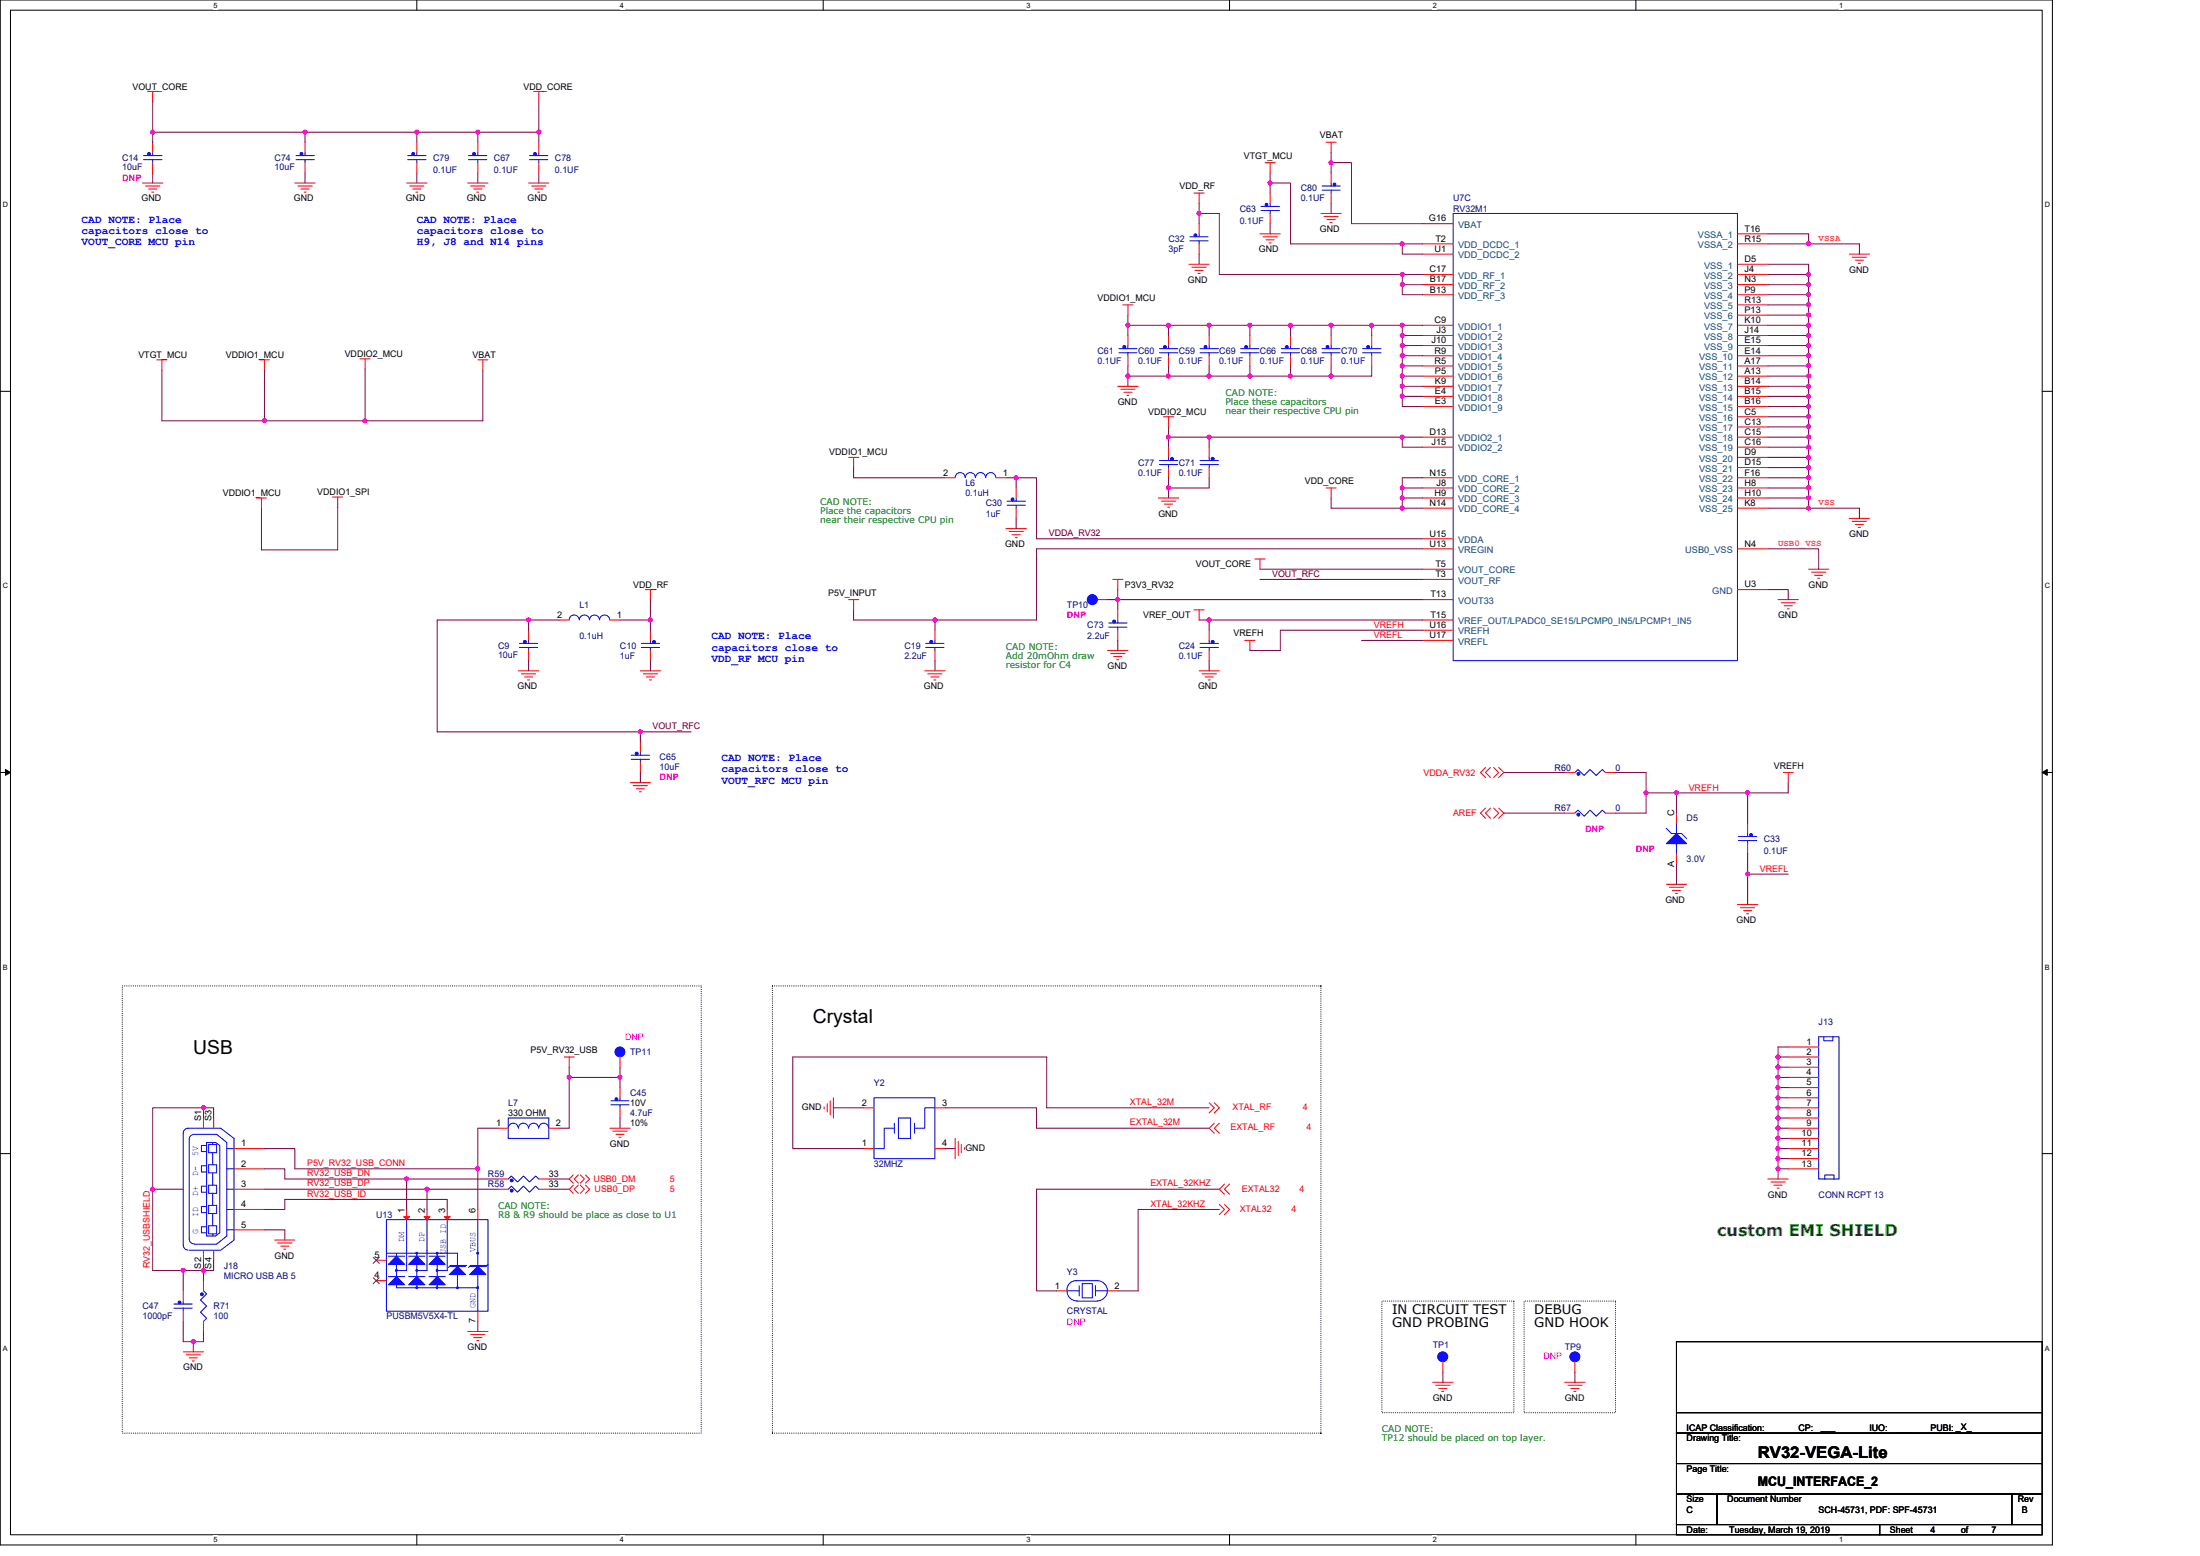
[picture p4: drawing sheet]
<svg xmlns="http://www.w3.org/2000/svg" width="297mm" height="210mm" viewBox="0 0 297 210" stroke-linecap="round" stroke-linejoin="round" font-family="sans-serif">
<path d="M0 0h277.1v208.5h-277.1zM1.4 1.4h274.3v205.7h-274.3z" fill="none" stroke="#000" stroke-width=".14"/>
<g fill="#fff">
<path d="M28.8 .1h.6v1.1h-.6z"/>
<path d="M28.8 207.3h.6v1.1h-.6z"/>
</g>
<path d="M56.3 0v1.4M56.3 207.1v1.4" fill="none" stroke="#000" stroke-width=".14"/>
<g fill="#fff">
<path d="M83.7 .1h.6v1.1h-.6z"/>
<path d="M83.7 207.3h.6v1.1h-.6z"/>
</g>
<path d="M111.1 0v1.4M111.1 207.1v1.4" fill="none" stroke="#000" stroke-width=".14"/>
<g fill="#fff">
<path d="M138.6 .1h.5v1.1h-.5z"/>
<path d="M138.6 207.3h.5v1.1h-.5z"/>
</g>
<path d="M166 0v1.4M166 207.1v1.4" fill="none" stroke="#000" stroke-width=".14"/>
<g fill="#fff">
<path d="M193.4 .1h.6v1.1h-.6z"/>
<path d="M193.4 207.3h.6v1.1h-.6z"/>
</g>
<path d="M220.9 0v1.4M220.9 207.1v1.4" fill="none" stroke="#000" stroke-width=".14"/>
<g fill="#fff">
<path d="M248.3 .1h.6v1.1h-.6z"/>
<path d="M248.3 207.3h.6v1.1h-.6z"/>
<path d="M.4 27.1h.7v1.1h-.7z"/>
<path d="M276.1 27.1h.7v1.1h-.7z"/>
<path d="M.4 78.5h.7v1.1h-.7z"/>
<path d="M276.1 78.5h.7v1.1h-.7z"/>
</g>
<path d="M0 52.8h1.4M275.7 52.8h1.4" fill="none" stroke="#000" stroke-width=".14"/>
<g fill="#fff">
<path d="M.4 130h.7v1.1h-.7z"/>
<path d="M276.1 130h.7v1.1h-.7z"/>
</g>
<path d="M0 104.2h1.4M275.7 104.2h1.4" fill="none" stroke="#000" stroke-width=".14"/>
<path d="M.7 103.8l.7 .4-.7 .4zM275.7 104.2l.7-.4v.8z" fill="#000" stroke="#000" stroke-width=".14"/>
<g fill="#fff">
<path d="M.4 181.4h.7v1.1h-.7z"/>
<path d="M276.1 181.4h.7v1.1h-.7z"/>
</g>
<path d="M0 155.7h1.4M275.7 155.7h1.4M226.4 193.4h49.3v4.1h-49.3zM226.4 197.5h49.3v4.1h-49.3zM226.4 181.1h49.3v12.3h-49.3zM226.4 190.6h49.3M226.4 205.7h27.4v1.4h-27.4zM226.4 201.6h5.4v4.1h-5.4zM231.8 201.6h39.8v4.1h-39.8zM253.8 205.7h21.9v1.4h-21.9zM271.6 201.6h4.1v4.1h-4.1z" fill="none" stroke="#000" stroke-width=".14"/>
<path d="M16.5 133.1h78.2v60.3h-78.2zM104.3 133.1h74M104.3 133.1v60.3M178.3 133.1h.1M178.3 133.1v60.3M186.6 175.6h17.8v15h-17.8zM205.8 175.6h12.3v15h-12.3zM104.3 193.4h74M104.3 193.4h.1M178.3 193.4h.1" fill="none" stroke="#000" stroke-width=".14" stroke-dasharray="0 .3"/>
<g fill="none" stroke="#f00" stroke-width=".14">
<path d="M19.9 12.3h1.4M20.6 12.3v1.4M20.6 19.2v1.4M41.2 19.2v1.4M56.3 19.2v1.4M64.5 19.2v1.4M72 12.3h1.4M72.7 12.3v1.4M72.7 19.2v1.4M179 19.2h1.4M179.7 19.2v1.4M19.2 24.7h2.8"/>
<path d="M19.7 25.1h1.9M20.1 25.5h1.1M20.5 25.9h.3M20.6 21.9v1.4M39.8 24.7h2.8M40.2 25.1h2M40.6 25.5h1.1M41.1 25.9h.2M41.2 21.9v1.4M54.9 24.7h2.8M55.3 25.1h1.9M55.7 25.5h1.1"/>
<path d="M56.2 25.9h.2M56.3 21.9v1.4M63.1 24.7h2.8M63.5 25.1h2M64 25.5h1.1M64.4 25.9h.2M64.5 21.9v1.4M71.4 24.7h2.7M71.8 25.1h1.9M72.2 25.5h1.1M72.6 25.9h.3M72.7 21.9v1.4"/>
<path d="M160.5 35.7h2.8M160.9 36.1h2M161.2 26.1h1.4M161.4 36.5h1.1M161.8 36.9h.2M161.9 26.1v1.3M161.9 30.2v1.4M161.9 32.9v1.4M170.1 31.6h2.8M170.5 32h2M170.8 21.9h1.4M170.9 32.4h1.1"/>
<path d="M171.4 32.8h.2M171.5 21.9v1.4M171.5 26.1v1.3M171.5 28.8v1.4M178.3 28.8h2.8M178.8 29.2h1.9M179.2 29.6h1.1M179.6 30h.2M179.7 23.3v1.4M179.7 26.1v1.3M192.1 30.2h4.1M192.1 34.3h4.1"/>
<path d="M192.1 37h4.1M192.1 38.4h4.1M192.1 39.8h4.1M192.1 32.9h4.1M234.6 35.7h4.1M234.6 37h4.1M234.6 38.4h4.1M234.6 39.8h4.1M234.6 31.6h4.1M234.6 32.9h4.1M249.7 34.3h2.7M250.1 34.7h1.9"/>
<path d="M250.5 35.1h1.1M250.9 35.5h.3M21.2 48.6h1.3M21.9 48.6v1.3M35 48.6h1.4M35.7 48.6v1.3M48.6 48.4h1.4M49.3 48.4v1.4M64.5 48.6h1.4M65.2 48.6v1.3M150.9 52.1h2.8M151.3 52.5h1.9"/>
<path d="M151.6 41.1h1.4M151.7 52.9h1.1M152.2 53.4h.2M152.3 41.1v1.4M152.3 45.3v1.3M152.3 48v1.4M157.1 56.2h1.4M157.8 56.2v1.4M157.8 45.3v1.3M157.8 48v1.4M163.3 45.3v1.3M163.3 48v1.4"/>
<path d="M168.8 45.3v1.3M168.8 48v1.4M174.2 45.3v1.3M174.2 48v1.4M179.7 45.3v1.3M179.7 48v1.4M185.2 45.3v1.3M185.2 48v1.4M192.1 43.9h4.1M192.1 45.3h4.1M192.1 46.6h4.1M192.1 48h4.1"/>
<path d="M192.1 49.4h4.1M192.1 50.8h4.1M192.1 52.1h4.1M192.1 53.5h4.1M192.1 54.9h4.1M192.1 59h4.1M234.6 41.1h4.1M234.6 42.5h4.1M234.6 43.9h4.1M234.6 45.3h4.1M234.6 46.6h4.1M234.6 48h4.1"/>
<path d="M234.6 49.4h4.1M234.6 50.8h4.1M234.6 52.1h4.1M234.6 53.5h4.1M234.6 54.9h4.1M234.6 56.2h4.1M234.6 57.6h4.1M234.6 59h4.1M34.6 67.2h1.4M35.3 67.2v1.4M44.9 67.1h1.4M45.6 67.1v1.4"/>
<path d="M87.1 79.6h1.4M87.8 79.6v1.3M114.6 61.7h1.3M115.2 61.7v1.4M127.6 64.5h1.4M134.5 64.5h1.3M135.8 71.3h2.8M136.2 71.7h2M136.6 72.2h1.1M137.1 72.6h.2M137.2 65.8v1.4M137.2 68.6v1.4"/>
<path d="M150.2 78.2h1.4M150.9 78.2v1.4M156.4 67.2h2.7M156.8 67.6h1.9M157.2 68h1.1M157.6 68.5h.3M157.8 60.3v1.4M157.8 63.1v1.4M163.3 60.3v1.4M163.3 63.1v1.4M169.4 75.4h1.4M170.1 75.4v1.4"/>
<path d="M179 65.8h1.4M179.7 65.8v1.4M192.1 67.2h4.1M192.1 72.7h4.1M192.1 76.8h4.1M192.1 78.2h4.1M192.1 60.3h4.1M192.1 64.5h4.1M192.1 65.8h4.1M192.1 68.6h4.1M192.1 74.1h4.1M234.6 60.3h4.1"/>
<path d="M234.6 61.7h4.1M234.6 63.1h4.1M234.6 64.5h4.1M234.6 65.8h4.1M234.6 67.2h4.1M234.6 68.6h4.1M234.6 74.1h4.1M234.6 79.6h4.1M244.2 76.8h2.7M244.6 77.2h1.9M245 77.6h1.1M245.4 78h.3"/>
<path d="M249.7 70h2.7M250.1 70.4h1.9M250.5 70.8h1.1M250.9 71.2h.3M70 90.5h2.7M70.4 90.9h1.9M70.8 91.4h1.1M71.2 91.8h.3M71.4 85v1.4M71.4 87.8v1.4M75.5 83.7h1.4M82.3 83.7h1.4"/>
<path d="M86.5 90.5h2.7M86.9 90.9h1.9M87.3 91.4h1.1M87.7 91.8h.3M87.8 85v1.4M87.8 87.8v1.4M114.6 80.9h1.3M115.2 80.9v1.4M124.9 90.5h2.7M125.3 90.9h1.9M125.7 91.4h1.1M126.1 91.8h.3"/>
<path d="M126.2 85v1.4M126.2 87.8v1.4M148.2 80.9h1.3M149.5 87.8h2.8M150 88.2h1.9M150.4 88.6h1.1M150.8 89h.3M150.9 82.3v1.4M150.9 85v1.4M161.2 82.3h1.4M161.9 82.3v1.4M161.9 90.5h2.7"/>
<path d="M162.3 90.9h1.9M162.7 91.4h1.1M163.1 91.8h.3M163.3 85v1.4M163.3 87.8v1.4M168.1 86.4h1.3M168.8 86.4v1.4M192.1 80.9h4.1M192.1 83.7h4.1M192.1 85h4.1M192.1 86.4h4.1M240.1 80.9h2.7"/>
<path d="M240.5 81.3h1.9M240.9 81.7h1.1M241.3 82.2h.3M85.1 105.6h2.7M85.5 106h1.9M85.9 106.4h1.1M86.3 106.8h.3M86.5 100.1v1.4M86.5 102.9v1.3M200.6 109.1l-.7 .6 .7 .7M200.6 103.6l-.7 .6 .7 .7M201.2 109.1l-.6 .6 .6 .7"/>
<path d="M201.2 103.6l-.6 .6 .6 .7M201.7 109.1l.6 .6-.6 .7M201.7 103.6l.6 .6-.6 .7M202.3 109.1l.7 .6-.7 .7M202.3 103.6l.7 .6-.7 .7M211.3 109.7h1.3M211.3 104.2h1.3M216.8 109.7h1.3M216.8 104.2h1.3M225 119.3h2.7M225.4 119.7h1.9M226.4 115.2v1.4"/>
<path d="M226.4 109.7v1.4M236 111.1v1.4M236 113.9v1.3M240.8 104.2h1.3M241.4 104.2v1.4M225.8 120.2h1.1M226.2 120.6h.3M234.6 122.1h2.7M235 122.5h1.9M235.4 122.9h1.1M235.8 123.3h.3M27.5 150.9v1.4"/>
<path d="M28.8 150.9v1.4M31.6 155h4.1M31.6 157.7h4.1M67.2 152.3h1.4M67.2 159.1h1.4M72.7 159.1h1.4M74.1 152.3h1.4M76.2 142.6h1.3M76.9 142.6v1.4M77.4 158.6l-.5 .5 .5 .6M77.4 159.9l-.5 .6 .5 .5M78.1 158.6l-.6 .5 .6 .6"/>
<path d="M78.1 159.9l-.6 .6 .6 .5M78.4 158.6l.5 .5-.5 .6M78.4 159.9l.5 .6-.5 .5M79.1 158.6l.5 .5-.5 .6M79.1 159.9l.5 .6-.5 .5M82.3 152.3h2.8M82.8 152.7h1.9M83.2 153.1h1.1M83.6 153.5h.2M83.7 142.6v1.4M83.7 146.8v1.3M83.7 149.5v1.4"/>
<path d="M111.3 149.4v.2M111.7 148.9v1.2M112.1 148.5v2M112.5 148.1v2.8M116.6 155h1.4M116.6 149.5h1.4M126.2 155h1.4M126.2 149.5h1.4M129 153.6v2.8M129.4 154v2M129.8 154.5v1.1M130.2 154.9v.2"/>
<path d="M163.3 148.8l.7 .7-.7 .7M164 148.8l.6 .7-.6 .7M164 151.6l-.7 .7 .7 .6M164.6 151.6l-.6 .7 .6 .6M165.3 159.8l-.7 .7 .7 .7M166 159.8l-.7 .7 .7 .7M238.7 159.1h2.7M239.1 159.5h1.9M239.5 159.9h1.1M241.4 141.3h4.2M241.4 142.6h4.2M241.4 144h4.2"/>
<path d="M241.4 145.4h4.2M241.4 146.8h4.2M241.4 148.1h4.2M241.4 149.5h4.2M241.4 150.9h4.2M241.4 152.3h4.2M241.4 153.6h4.2M241.4 155h4.2M241.4 156.4h4.2M241.4 157.7h4.2M24.7 174.2v1.4M24.7 176.9v1.4"/>
<path d="M27.5 168.7v1.4M27.5 172.8v1.4M27.5 178.3v1.4M28.8 168.7v1.4M31.6 160.5h4.1M31.6 163.2h4.1M31.6 166h4.1M37.1 167.3h2.7M37.5 167.7h1.9M37.9 168.2h1.1M38.3 168.6h.3M50.8 170.1h1.4"/>
<path d="M50.8 172.8h1.4M54.9 163.2v1.4M57.7 163.2v1.4M60.4 163.2v1.4M63.1 179.7h2.8M64.5 163.2v1.4M64.5 176.9v1.4M67.2 160.5h1.4M72.7 160.5h1.4M142.7 174.2h1.4M149.5 174.2h1.4M164.6 162.5l.7 .7-.7 .7"/>
<path d="M165.3 162.5l.7 .7-.7 .7M239.9 160.3h.3M24.7 182.4h2.8M25.1 182.8h2M25.5 183.2h1.1M26 183.7h.2M63.5 180.1h2M64 180.5h1.1M64.4 180.9h.2M193.4 186.5h2.8M193.8 186.9h2M194.3 187.4h1.1"/>
<path d="M194.7 187.8h.2M194.8 183.8v1.4M211.3 186.5h2.7M211.7 186.9h1.9M212.1 187.4h1.1M212.5 187.8h.3M212.6 183.8v1.4"/>
</g>
<g fill="none" stroke="#00f" stroke-width=".14">
<path d="M19.4 21.5h2.5M19.4 21h2.5M20.6 21.5v.4M20.6 20.6v.4M40 21.5h2.4M40 21h2.4M41.2 20.6v.4M41.2 21.5v.4M55.1 21.5h2.4M55.1 21h2.4M56.3 21.5v.4M56.3 20.6v.4"/>
<path d="M63.3 21.5h2.4M63.3 21h2.4M64.5 21.5v.4M64.5 20.6v.4M71.5 21.5h2.5M71.5 21h2.5M72.7 21.5v.4M72.7 20.6v.4M160.7 32.5h2.4M160.7 32h2.4M161.9 32.5v.4M161.9 31.6v.4"/>
<path d="M170.3 28.4h2.4M170.3 27.9h2.4M171.5 27.4v.5M171.5 28.4v.4M178.5 25.7h2.5M178.5 25.1h2.5M179.7 25.7v.4M179.7 24.7v.4M196.2 28.8h38.4v60.4h-38.4zM151.1 47.6h2.4M151.1 47.1h2.4M152.3 47.6v.4"/>
<path d="M152.3 46.6v.5M156.5 47.6h2.5M156.5 47.1h2.5M157.8 46.6v.5M157.8 47.6v.4M162 47.6h2.5M162 47.1h2.5M163.3 47.6v.4M163.3 46.6v.5M167.5 47.6h2.5M167.5 47.1h2.5M168.8 47.6v.4"/>
<path d="M168.8 46.6v.5M173 47.6h2.5M173 47.1h2.5M174.2 46.6v.5M174.2 47.6v.4M178.5 47.6h2.5M178.5 47.1h2.5M179.7 46.6v.5M179.7 47.6v.4M184 47.6h2.5M184 47.1h2.5M185.2 47.6v.4"/>
<path d="M185.2 46.6v.5M129 64.5a.69 .69 0 0 1 .7-.7 .69 .69 0 0 1 .6 .7 .69 .69 0 0 1 .7-.7 .69 .69 0 0 1 .7 .7 .68 .68 0 0 1 .7-.7 .68 .68 0 0 1 .7 .7M133.1 64.5a.68 .68 0 0 1 .7-.7 .68 .68 0 0 1 .6 .7M136 68.2h2.4M136 67.6h2.4M137.2 68.2v.4M137.2 67.2v.4M156.5 62.7h2.5M156.5 62.1h2.5M157.8 62.7v.4M157.8 61.7v.4M162 62.7h2.5"/>
<path d="M162 62.1h2.5M163.3 62.7v.4M163.3 61.7v.4M70.1 87.4h2.5M70.1 86.8h2.5M71.4 87.4v.4M71.4 86.4v.4M76.9 83.7a.68 .68 0 0 1 .6-.7 .68 .68 0 0 1 .7 .7M78.2 83.7a.69 .69 0 0 1 .7-.7 .69 .69 0 0 1 .7 .7 .68 .68 0 0 1 .7-.7 .68 .68 0 0 1 .7 .7 .68 .68 0 0 1 .6-.7 .68 .68 0 0 1 .7 .7M86.6 87.4h2.5M86.6 86.8h2.5M87.8 87.4v.4"/>
<path d="M87.8 86.4v.4M125 87.4h2.5M125 86.8h2.5M126.2 87.4v.4M126.2 86.4v.4M149.7 84.6h2.5M149.7 84.1h2.5M150.9 83.7v.4M150.9 84.6v.4M162 87.4h2.5M162 86.8h2.5M163.3 87.4v.4"/>
<path d="M163.3 86.4v.4M85.2 102.5h2.5M85.2 101.9h2.5M86.5 102.5v.4M86.5 101.5v.4M212.6 109.7l.5-.4 .8 .9 .8-.9 .8 .9 .8-.9 .5 .4M212.6 104.2l.5-.4 .8 .8 .8-.8 .8 .8 .8-.8 .5 .4M225 111.8l.7 .7h1.4l.6 .7M226.4 113.9v1.3M226.4 111.1v1.4M234.7 113.4h2.5M234.7 112.9h2.5"/>
<path d="M236 112.5v.4M236 113.4v.5M245.6 139.9h2.7v19.2h-2.7zM246.2 139.9v.6h1.3v-.6M24.7 152.9v15.1M25.3 152.3h4.5l1.8 1.3v13.7l-1.8 1.4h-4.3M25.4 152.3a.66 .66 0 0 0-.7 .6M25.5 153.7a.67 .67 0 0 1 .7-.6h3l1.4 1.1v12.6l-1.4 1.1h-3M25.5 153.8v13.4a.68 .68 0 0 0 .7 .7M27.2 154.6h.7v.8h-.7zM27.2 157.3h.7v.9h-.7zM28.2 157.2h1v1.1h-1z"/>
<path d="M28.2 159.9h1v1.1h-1zM28.2 154.5h1v1.1h-1zM28.7 154.2h.4l.6 .4v11.8l-.6 .4h-1.2v-12.6h.8v.3M28.7 155.6v1.6M28.7 158.3v1.6M30.6 155h1M30.6 157.7h1M68.6 150.9h5.5v2.7h-5.5zM68.6 159.1l.4-.4 .9 .8 .8-.8 .8 .8 .8-.8 .4 .4M70 152.2a.68 .68 0 0 0-.7-.6 .68 .68 0 0 0-.7 .6M74.1 152.2a.68 .68 0 0 0-.7-.6 .68 .68 0 0 0-.7 .6 .69 .69 0 0 0-.7-.6 .69 .69 0 0 0-.7 .6 .68 .68 0 0 0-.6-.6 .68 .68 0 0 0-.7 .6M82.5 149.1h2.4"/>
<path d="M82.5 148.5h2.4M83.7 149.1v.4M83.7 148.1v.4M118 148.1h8.2v8.3h-8.2zM120.8 151.6v1.3M120.8 152.3h-1.4v2.7h-1.4M121.3 150.9h1.6v2.7h-1.6zM123.5 151.6v1.3M126.2 149.5h-1.3v2.8h-1.4M246.4 159.1v-.5h1.2v.5M23.5 176.5h2.5M23.5 176h2.5"/>
<path d="M24.7 175.6v.4M24.7 168a.68 .68 0 0 0 .7 .7M24.7 176.5v.4M27.2 162.8h.7v.8h-.7zM27.2 160.1h.7v.8h-.7zM27.2 165.6h.7v.8h-.7zM27.5 174.2l.4 .4-.8 .8 .8 .9-.8 .8 .8 .8-.4 .4M28.2 162.7h1v1.1h-1zM28.2 165.4h1v1.1h-1zM28.7 161v1.7M28.7 163.8v1.6M28.7 166.5v.3"/>
<path d="M30.6 160.5h1M30.6 163.2h1M30.6 166h1M52.2 164.6h13.7v12.3h-13.7zM52.2 169.1h9.6v1.8M52.4 169.5h2.2M52.4 172.3h2.2M53.5 170.6v1.7M53.5 169.1v.4M53.5 173.4v.4h11M54.9 164.6v6.8h-1.4M55.2 169.5h2.2"/>
<path d="M55.2 172.3h2.2M56.3 170.6v1.7M56.3 169.1v.4M56.3 173.4v.4M57.7 164.6v6.8h-1.4M57.9 169.5h2.2M57.9 172.3h2.2M59 170.6v1.7M59 169.1v.4M59 173.4v.4M60.4 164.6v6.8h-1.4M60.7 170.9h2.2"/>
<path d="M61.8 172v1.7M63 170.8h-2.2l-.3 .2M64.5 164.6v6.3M64.5 172v4.9M65.7 170.8h-2.2l-.2 .2M65.9 170.6l-.3 .3h-2.2M68.6 160.5l.4-.4 .9 .8 .8-.8 .8 .8 .8-.8 .4 .4M144.1 174.2h1.6M145.3 172.8a1.37 1.37 0 0 0-1.2 1.4 1.37 1.37 0 0 0 1.3 1.4M145.3 172.8h2.9M145.4 175.6h2.8M145.7 173.5v1.4"/>
<path d="M146.1 173.2h1.4v2h-1.4zM147.9 174.2h1.6M147.9 173.5v1.4M148.2 172.8a1.37 1.37 0 0 1 1.3 1.4 1.37 1.37 0 0 1-1.3 1.4"/>
</g>
<g fill="#00f" stroke="#00f" stroke-width=".14">
<path d="M55.7 20.6h.2v.3h-.2z" fill-rule="evenodd"/>
<path d="M136.6 67.3h.2v.2h-.2z" fill-rule="evenodd"/>
<path d="M225 113.9l1.4-1.4 1.3 1.4z" fill-rule="evenodd"/>
<path d="M40.6 20.6h.2v.3h-.2z" fill-rule="evenodd"/>
<path d="M170.9 27.5h.2v.3h-.2z" fill-rule="evenodd"/>
<path d="M213 104.3h.2v.3h-.2z" fill-rule="evenodd"/>
<path d="M161.3 31.6h.2v.3h-.2z" fill-rule="evenodd"/>
<path d="M70.7 86.5h.3v.2h-.3z" fill-rule="evenodd"/>
<path d="M163.6 86.5h.3v.2h-.3z" fill-rule="evenodd"/>
<path d="M125.6 86.5h.3v.2h-.3z" fill-rule="evenodd"/>
<path d="M68.9 160.5h.3v.3h-.3z" fill-rule="evenodd"/>
<path d="M179.1 46.7h.3v.3h-.3z" fill-rule="evenodd"/>
<path d="M24.1 175.6h.3v.3h-.3z" fill-rule="evenodd"/>
<path d="M184.6 46.7h.3v.3h-.3z" fill-rule="evenodd"/>
<path d="M151.7 46.7h.2v.3h-.2z" fill-rule="evenodd"/>
<path d="M20 20.6h.3v.3h-.3z" fill-rule="evenodd"/>
<path d="M68.9 159.2h.3v.2h-.3z" fill-rule="evenodd"/>
<path d="M157.2 46.7h.2v.3h-.2z" fill-rule="evenodd"/>
<path d="M162.6 46.7h.3v.3h-.3z" fill-rule="evenodd"/>
<path d="M53.5 172.3l1.1 1.1h-2.2z" fill-rule="evenodd"/>
<path d="M55.2 173.4l1.1-1.1 1.1 1.1z" fill-rule="evenodd"/>
<path d="M57.9 173.4l1.1-1.1 1.1 1.1z" fill-rule="evenodd"/>
<path d="M57.9 170.6l1.1-1.1 1.1 1.1z" fill-rule="evenodd"/>
<path d="M55.2 170.6l1.1-1.1 1.1 1.1z" fill-rule="evenodd"/>
<path d="M53.5 169.5l1.1 1.1h-2.2z" fill-rule="evenodd"/>
<path d="M63.4 172l1.1-1.1 1.1 1.1z" fill-rule="evenodd"/>
<path d="M56.2 169h.1v.2h-.1z" fill-rule="evenodd"/>
<path d="M58.9 169h.2v.2h-.2z" fill-rule="evenodd"/>
<path d="M64.4 169h.2v.2h-.2z" fill-rule="evenodd"/>
<path d="M56.2 173.7h.1v.2h-.1z" fill-rule="evenodd"/>
<path d="M58.9 173.7h.2v.2h-.2z" fill-rule="evenodd"/>
<path d="M61.7 173.7h.1v.2h-.1z" fill-rule="evenodd"/>
<path d="M64.4 173.7h.2v.2h-.2z" fill-rule="evenodd"/>
<path d="M53.4 171.4h.2v.1h-.2z" fill-rule="evenodd"/>
<path d="M56.2 171.4h.1v.1h-.1z" fill-rule="evenodd"/>
<path d="M58.9 171.4h.2v.1h-.2z" fill-rule="evenodd"/>
<path d="M60.7 172l1.1-1.1 1.1 1.1z" fill-rule="evenodd"/>
<path d="M88.1 86.5h.3v.2h-.3z" fill-rule="evenodd"/>
<circle cx="180.2" cy="24.9" r=".19"/>
<circle cx="163.7" cy="61.9" r=".2"/>
<circle cx="213.1" cy="109.9" r=".2"/>
<circle cx="147.5" cy="80.9" r=".68"/>
<circle cx="86" cy="101.7" r=".2"/>
<circle cx="168.3" cy="46.8" r=".2"/>
<circle cx="83.7" cy="142" r=".67"/>
<circle cx="173.7" cy="46.8" r=".2"/>
<circle cx="72.3" cy="20.8" r=".2"/>
<circle cx="83.2" cy="148.3" r=".19"/>
<circle cx="236.4" cy="112.7" r=".19"/>
<circle cx="150.4" cy="83.9" r=".19"/>
<circle cx="158.3" cy="61.9" r=".2"/>
<circle cx="194.8" cy="183.1" r=".67"/>
<circle cx="212.6" cy="183.1" r=".67"/>
<circle cx="64" cy="20.8" r=".2"/>
<circle cx="27.3" cy="174.7" r=".19"/>
</g>
<g fill="#f00" stroke="#f00" stroke-width=".14">
<path d="M54.5 164.2h.8l-.4 .4z"/>
<path d="M57.3 164.2h.8l-.4 .4z"/>
<path d="M60 164.2h.8l-.4 .4z"/>
</g>
<path d="M50.4 169.7l.8 .8M50.4 172.4l.8 .8M51.2 169.7l-.8 .8M51.2 172.4l-.8 .8" fill="none" stroke="#804000" stroke-width=".14"/>
<g fill="none" stroke="#800040" stroke-width=".14">
<path d="M20.6 17.8h20.6M20.6 13.7v5.5M56.3 17.8h-15.1v1.4M56.3 17.8h8.2v1.4M56.3 17.8v1.4M64.5 17.8h8.2M72.7 13.7v4.1M72.7 17.8v1.4M20.6 23.3v1.4M41.2 23.3v1.4M56.3 23.3v1.4M64.5 23.3v1.4"/>
<path d="M72.7 23.3v1.4M161.9 27.4v2.8M161.9 34.3v1.4M161.9 28.8h2.7v8.2h27.5M171.5 24.7h2.7v8.2h15.1M171.5 24.7v1.4M171.5 30.2v1.4M171.5 23.3v1.4M179.7 21.9h2.8v8.3h9.6M179.7 21.9v1.4M179.7 27.4v1.4M179.7 20.6v1.3"/>
<path d="M189.3 32.9v1.4h2.8M189.3 38.4v1.4h2.8M189.3 38.4h2.8M189.3 37v1.4M189.3 32.9h2.8M238.7 31.6h5.5M238.7 37h5.5M238.7 38.4h5.5v1.4M238.7 35.7h5.5M238.7 39.8h5.5M244.2 35.7v2.7M244.2 32.9h6.9v1.4"/>
<path d="M244.2 31.6v1.3h-5.5M244.2 39.8v1.3M21.9 49.9v6.9h13.8M35.7 49.9v6.9M35.7 56.8h13.6M49.3 49.8v7M65.2 49.9v6.9h-15.9M152.3 42.5v1.4M152.3 49.4v1.4M152.3 50.8h5.5M152.3 50.8v1.3M157.8 43.9h-5.5v1.4"/>
<path d="M157.8 49.4v1.4M157.8 50.8h5.5M157.8 59v1.3M157.8 57.6v1.4M157.8 59h5.5M163.3 49.4v1.4M163.3 50.8h5.5M163.3 43.9h-5.5v1.4M163.3 59h26M163.3 59v1.3M168.8 49.4v1.4M168.8 43.9h-5.5v1.4"/>
<path d="M168.8 50.8h10.9M174.2 49.4v1.4M174.2 43.9h-5.4v1.4M179.7 49.4v1.4M179.7 43.9h-5.5v1.4M179.7 43.9v1.4M179.7 43.9h5.5M185.2 43.9v1.4M185.2 49.4v1.4h-5.5M185.2 43.9h4.1M189.3 46.6v1.4M189.3 49.4v1.4"/>
<path d="M189.3 50.8v1.3M189.3 52.1v1.4M189.3 59h2.8M189.3 46.6h2.8M189.3 49.4h2.8M189.3 45.3h2.8M189.3 50.8h2.8M189.3 52.1h2.8M189.3 53.5h2.8M189.3 43.9h2.8M189.3 48h2.8M189.3 59v1.3h2.8"/>
<path d="M189.3 53.5v1.4h2.8M189.3 43.9v1.4M189.3 48v1.4M189.3 45.3v1.3M238.7 41.1h5.5M238.7 42.5h5.5M238.7 43.9h5.5M238.7 45.3h5.5M238.7 46.6h5.5M238.7 48h5.5M238.7 49.4h5.5M238.7 50.8h5.5"/>
<path d="M238.7 52.1h5.5M238.7 53.5h5.5M238.7 54.9h5.5M238.7 56.2h5.5M238.7 57.6h5.5M238.7 59h5.5M244.2 41.1v1.4M244.2 42.5v1.4M244.2 43.9v1.4M244.2 45.3v1.3M244.2 46.6v1.4M244.2 48v1.4"/>
<path d="M244.2 49.4v1.4M244.2 50.8v1.3M244.2 52.1v1.4M244.2 53.5v1.4M244.2 54.9v1.3M244.2 56.2v1.4M244.2 57.6v1.4M244.2 59v1.3M45.6 68.5v5.7h-10.3v-5.6M115.2 63.1v1.4h12.4M135.8 64.5h1.4M137.2 70v1.3"/>
<path d="M137.2 64.5v1.3M137.2 64.5h2.8v8.2h52.1M150.9 79.6v1.3M157.8 65.8v1.4M157.8 64.5v1.3M163.3 64.5v1.3h-5.5M170.1 76.8h22M170.1 78.2h22M179.7 67.2v1.4h9.6M189.3 67.2h2.8M189.3 68.6h2.8M189.3 65.8h2.8"/>
<path d="M189.3 67.2v1.4M189.3 65.8v1.4M192.1 64.5h-2.8v1.3M192.1 74.1h-52.1v9.6h-13.8M238.7 74.1h6.9v2.7M238.7 60.3h5.5M238.7 61.7h5.5M238.7 63.1h5.5M238.7 64.5h5.5M238.7 65.8h5.5M238.7 67.2h5.5M238.7 68.6h5.5"/>
<path d="M238.7 79.6h2.7v1.3M244.2 60.3v1.4M244.2 61.7v1.4M244.2 63.1v1.4M244.2 64.5v1.3M244.2 65.8v1.4M244.2 67.2v1.4M244.2 68.6h6.9v1.4M71.4 83.7h-12.4v15.1h27.5M71.4 89.2v1.3M75.5 83.7h-4.1v1.3M83.7 83.7h4.1"/>
<path d="M86.5 98.8v1.3M86.5 98.8h6.8M87.8 83.7v1.3M87.8 89.2v1.3M87.8 80.9v2.8M115.2 82.3v1.4h11M126.2 89.2v1.3M126.2 83.7v1.3M149.5 80.9h1.4M150.9 80.9h41.2M150.9 86.4v1.4M150.9 80.9v1.4"/>
<path d="M161.9 83.7h1.4M163.3 89.2v1.3M163.3 83.7v1.3M163.3 83.7h28.8M183.8 86.4h8.3M192.1 85h-19.2v2.8h-4.1M86.5 104.2v1.4M203 109.7h8.3M203 104.2h8.3M218.1 104.2h4.1v2.8M226.4 107h9.6M226.4 107h-4.2v2.7h-4.1"/>
<path d="M226.4 107v2.7M226.4 116.6v2.7M236 118v4.1M236 115.2v2.8M236 118h5.4M236 107v4.1M241.4 105.6v1.4h-5.4M27.5 149.5v1.4M27.5 149.5h-6.9v11M27.5 149.5h1.3v1.4M35.7 155h4.1v2.7h24.7M35.7 157.7h2.8v1.4h16.4"/>
<path d="M54.9 159.1h12.3M54.9 159.1v4.1M64.5 157.7v5.5M67.2 152.3h-2.7v5.4M74.1 159.1h2.8M76.9 145.4v6.9h-1.4M76.9 144v1.4M76.9 145.4h6.8M83.7 150.9v1.4M83.7 144v1.4M83.7 145.4v1.4M112.5 149.5h4.1"/>
<path d="M127.6 149.5h12.4v2.8h23.3M127.6 155h1.4M163.3 149.5h-22v-6.9h-34.3v12.4h9.6M240.1 146.8v2.7M240.1 144v2.8M240.1 156.4v1.3M240.1 155v1.4M240.1 152.3v2.7M240.1 150.9v1.4M240.1 149.5v1.4M240.1 157.7v1.4M240.1 144h1.3"/>
<path d="M240.1 142.6h1.3M240.1 155h1.3M240.1 153.6h1.3M240.1 152.3h1.3M240.1 150.9h1.3M240.1 149.5h1.3M240.1 148.1h1.3M240.1 146.8h1.3M240.1 145.4h1.3M240.1 157.7h1.3M240.1 156.4h1.3M241.4 141.3h-1.3v2.7"/>
<path d="M24.7 178.3v2.8h1.4M24.7 171.4h2.8M24.7 160.5h-4.1v10.9h4.1M24.7 171.4v2.8M27.5 179.7v1.4h-1.4M27.5 170.1v1.4M27.5 171.4v1.4M28.8 170.1v1.3h-1.3M35.7 160.5h22M35.7 163.2h2.8v-1.3h21.9v1.3M35.7 166h2.8v1.3M64.5 178.3v1.4"/>
<path d="M67.2 160.5h-9.5v2.7M74.1 160.5h2.8M164.6 163.2h-10.9v11h-2.8M164.6 160.5h-24.6v13.7h2.7M26.1 181.1v1.3M194.8 185.2v1.3M212.6 185.2v1.3"/>
</g>
<g fill="#f0f" stroke="#f0f" stroke-width=".14">
<circle cx="20.6" cy="17.8" r=".27"/>
<circle cx="41.2" cy="17.8" r=".27"/>
<circle cx="72.7" cy="17.8" r=".27"/>
<circle cx="64.5" cy="17.8" r=".27"/>
<circle cx="71.4" cy="83.7" r=".27"/>
<circle cx="86.4" cy="98.8" r=".27"/>
<circle cx="152.3" cy="43.9" r=".27"/>
<circle cx="157.8" cy="43.9" r=".27"/>
<circle cx="163.2" cy="43.9" r=".27"/>
<circle cx="174.2" cy="43.9" r=".27"/>
<circle cx="179.7" cy="43.9" r=".27"/>
<circle cx="244.2" cy="32.9" r=".27"/>
<circle cx="152.3" cy="50.7" r=".27"/>
<circle cx="157.8" cy="50.7" r=".27"/>
<circle cx="163.2" cy="50.7" r=".27"/>
<circle cx="168.7" cy="50.7" r=".27"/>
<circle cx="244.2" cy="53.5" r=".27"/>
<circle cx="244.2" cy="52.1" r=".27"/>
<circle cx="157.8" cy="65.8" r=".27"/>
<circle cx="189.3" cy="59" r=".27"/>
<circle cx="163.2" cy="59" r=".27"/>
<circle cx="157.8" cy="59" r=".27"/>
<circle cx="189.3" cy="53.5" r=".27"/>
<circle cx="189.3" cy="52.1" r=".27"/>
<circle cx="189.3" cy="46.6" r=".27"/>
<circle cx="189.3" cy="49.4" r=".27"/>
<circle cx="189.3" cy="45.3" r=".27"/>
<circle cx="189.3" cy="50.7" r=".27"/>
<circle cx="189.3" cy="43.9" r=".27"/>
<circle cx="189.3" cy="48" r=".27"/>
<circle cx="244.2" cy="37" r=".27"/>
<circle cx="244.2" cy="38.4" r=".27"/>
<circle cx="244.2" cy="39.8" r=".27"/>
<circle cx="244.2" cy="41.1" r=".27"/>
<circle cx="244.2" cy="42.5" r=".27"/>
<circle cx="244.2" cy="43.9" r=".27"/>
<circle cx="244.2" cy="45.3" r=".27"/>
<circle cx="244.2" cy="46.6" r=".27"/>
<circle cx="244.2" cy="48" r=".27"/>
<circle cx="244.2" cy="49.4" r=".27"/>
<circle cx="244.2" cy="50.7" r=".27"/>
<circle cx="244.2" cy="54.9" r=".27"/>
<circle cx="244.2" cy="56.2" r=".27"/>
<circle cx="244.2" cy="57.6" r=".27"/>
<circle cx="244.2" cy="59" r=".27"/>
<circle cx="244.2" cy="60.3" r=".27"/>
<circle cx="244.2" cy="61.7" r=".27"/>
<circle cx="244.2" cy="63.1" r=".27"/>
<circle cx="244.2" cy="64.5" r=".27"/>
<circle cx="244.2" cy="65.8" r=".27"/>
<circle cx="244.2" cy="67.2" r=".27"/>
<circle cx="244.2" cy="68.6" r=".27"/>
<circle cx="189.3" cy="67.2" r=".27"/>
<circle cx="189.3" cy="65.8" r=".27"/>
<circle cx="189.3" cy="68.6" r=".27"/>
<circle cx="189.3" cy="38.4" r=".27"/>
<circle cx="168.7" cy="43.9" r=".27"/>
<circle cx="185.2" cy="43.9" r=".27"/>
<circle cx="174.2" cy="50.7" r=".27"/>
<circle cx="179.7" cy="50.7" r=".27"/>
<circle cx="27.5" cy="149.5" r=".27"/>
<circle cx="64.5" cy="157.7" r=".27"/>
<circle cx="20.6" cy="160.5" r=".27"/>
<circle cx="57.6" cy="160.5" r=".27"/>
<circle cx="54.9" cy="159.1" r=".27"/>
<circle cx="83.7" cy="145.4" r=".27"/>
<circle cx="76.8" cy="145.4" r=".27"/>
<circle cx="235.9" cy="117.9" r=".27"/>
<circle cx="137.2" cy="64.5" r=".27"/>
<circle cx="222.2" cy="107" r=".27"/>
<circle cx="235.9" cy="107" r=".27"/>
<circle cx="226.3" cy="107" r=".27"/>
<circle cx="150.9" cy="80.9" r=".27"/>
<circle cx="189.3" cy="37" r=".27"/>
<circle cx="161.9" cy="28.8" r=".27"/>
<circle cx="87.8" cy="83.7" r=".27"/>
<circle cx="27.5" cy="171.4" r=".27"/>
<circle cx="56.3" cy="17.8" r=".27"/>
<circle cx="163.2" cy="83.7" r=".27"/>
<circle cx="189.3" cy="32.9" r=".27"/>
<circle cx="179.7" cy="21.9" r=".27"/>
<circle cx="171.5" cy="24.7" r=".27"/>
<circle cx="126.2" cy="83.7" r=".27"/>
<circle cx="26.1" cy="181" r=".27"/>
<circle cx="24.7" cy="171.4" r=".27"/>
<circle cx="240.1" cy="150.9" r=".27"/>
<circle cx="240.1" cy="149.5" r=".27"/>
<circle cx="240.1" cy="148.1" r=".27"/>
<circle cx="240.1" cy="146.8" r=".27"/>
<circle cx="240.1" cy="145.4" r=".27"/>
<circle cx="240.1" cy="144" r=".27"/>
<circle cx="240.1" cy="142.6" r=".27"/>
<circle cx="240.1" cy="157.7" r=".27"/>
<circle cx="240.1" cy="156.3" r=".27"/>
<circle cx="240.1" cy="155" r=".27"/>
<circle cx="240.1" cy="153.6" r=".27"/>
<circle cx="240.1" cy="152.2" r=".27"/>
<circle cx="49.3" cy="56.8" r=".26"/>
<circle cx="35.7" cy="56.8" r=".27"/>
</g>
<g font-size="2.6">
<text x="26.1" y="142.2">USB</text>
<text x="109.8" y="138.1">Crystal</text>
</g>
<text font-size="2.2" fill="#008000" x="231.8" y="166.8">custom EMI SHIELD</text>
<text font-size="2.2" x="237.3" y="196.8">RV32-VEGA-Lite</text>
<g font-size="1.8">
<text x="188" y="177.4">IN CIRCUIT TEST</text>
<text x="188" y="179.1">GND PROBING</text>
<text x="207.2" y="177.4">DEBUG</text>
<text x="207.2" y="179.1">GND HOOK</text>
<text x="237.3" y="200.5">MCU_INTERFACE_2</text>
</g>
<g font-size="1.5" fill="#00f">
<text x="11" y="30.1">CAD NOTE: Place</text>
<text x="11" y="31.6">capacitors close to</text>
<text x="11" y="33.1">VOUT_CORE MCU pin</text>
<text x="56.3" y="30.1">CAD NOTE: Place</text>
<text x="56.3" y="31.6">capacitors close to</text>
<text x="56.3" y="33.1">H9, J8 and N14 pins</text>
<text x="96.1" y="86.3">CAD NOTE: Place</text>
<text x="96.1" y="87.8">capacitors close to</text>
<text x="96.1" y="89.3">VDD_RF MCU pin</text>
<text x="97.4" y="102.7">CAD NOTE: Place</text>
<text x="97.4" y="104.2">capacitors close to</text>
<text x="97.4" y="105.7">VOUT_RFC MCU pin</text>
</g>
<g font-size="1.2">
<text x="17.9" y="12.1">VOUT_CORE</text>
<text x="70.7" y="12.1">VDD_CORE</text>
<text x="167.9" y="21.4">VTGT_MCU</text>
<text x="178.2" y="18.7">VBAT</text>
<text x="19.1" y="27.2">GND</text>
<text x="39.7" y="27.2">GND</text>
<text x="54.8" y="27.2">GND</text>
<text x="63" y="27.2">GND</text>
<text x="71.2" y="27.2">GND</text>
<text x="159.3" y="25.5">VDD_RF</text>
<text x="192.9" y="29.9">G16</text>
<text x="170" y="34">GND</text>
<text x="178.2" y="31.3">GND</text>
<text x="193.7" y="34">U1</text>
<text x="193.8" y="32.6">T2</text>
<text x="235.5" y="35.4">D5</text>
<text x="235.5" y="31.3">T16</text>
<text x="235.5" y="32.6">R15</text>
<text x="148.2" y="40.6">VDDIO1_MCU</text>
<text x="160.4" y="38.2">GND</text>
<text x="193" y="36.7">C17</text>
<text x="193.1" y="38.1">B17</text>
<text x="193.1" y="39.5">B13</text>
<text x="235.5" y="36.7">J4</text>
<text x="235.5" y="38.1">N3</text>
<text x="235.5" y="39.5">P9</text>
<text x="235.5" y="40.9">R13</text>
<text x="249.7" y="36.8">GND</text>
<text x="193.3" y="46.3">J10</text>
<text x="193.7" y="43.6">C9</text>
<text x="193.7" y="47.7">R9</text>
<text x="193.9" y="45">J3</text>
<text x="235.5" y="47.7">E14</text>
<text x="235.5" y="42.2">P13</text>
<text x="235.5" y="43.6">K10</text>
<text x="235.5" y="45">J14</text>
<text x="235.5" y="46.3">E15</text>
<text x="18.7" y="48.3">VTGT_MCU</text>
<text x="30.5" y="48.3">VDDIO1_MCU</text>
<text x="46.5" y="48.2">VDDIO2_MCU</text>
<text x="63.8" y="48.3">VBAT</text>
<text x="193.7" y="49.1">R5</text>
<text x="193.7" y="50.5">P5</text>
<text x="193.7" y="51.8">K9</text>
<text x="193.7" y="53.2">E4</text>
<text x="235.5" y="49.1">A17</text>
<text x="235.5" y="50.5">A13</text>
<text x="235.5" y="51.8">B14</text>
<text x="235.5" y="53.2">B15</text>
<text x="150.9" y="54.6">GND</text>
<text x="155" y="56">VDDIO2_MCU</text>
<text x="193" y="58.7">D13</text>
<text x="193.7" y="54.6">E3</text>
<text x="235.5" y="54.6">B16</text>
<text x="235.5" y="55.9">C5</text>
<text x="235.5" y="57.3">C13</text>
<text x="235.5" y="58.7">C15</text>
<text x="112" y="61.5">VDDIO1_MCU</text>
<text x="127.3" y="64.2">2</text>
<text x="135.4" y="64.2">1</text>
<text x="176.2" y="65.3">VDD_CORE</text>
<text x="193" y="64.2">N15</text>
<text x="193.3" y="60">J15</text>
<text x="193.9" y="65.6">J8</text>
<text x="235.5" y="60">C16</text>
<text x="235.5" y="61.4">D9</text>
<text x="235.5" y="62.8">D15</text>
<text x="235.5" y="64.2">F16</text>
<text x="235.5" y="65.6">H8</text>
<text x="30.1" y="67">VDDIO1_MCU</text>
<text x="42.8" y="66.8">VDDIO1_SPI</text>
<text x="156.4" y="69.7">GND</text>
<text x="193" y="68.3">N14</text>
<text x="193.7" y="66.9">H9</text>
<text x="235.5" y="66.9">H10</text>
<text x="235.5" y="68.3">K8</text>
<text x="135.7" y="73.8">GND</text>
<text x="161.5" y="76.6">VOUT_CORE</text>
<text x="193" y="72.4">U15</text>
<text x="193" y="73.8">U13</text>
<text x="193.8" y="76.5">T5</text>
<text x="193.8" y="77.9">T3</text>
<text x="235.5" y="73.8">N4</text>
<text x="249.7" y="72.5">GND</text>
<text x="75.2" y="83.4">2</text>
<text x="83.3" y="83.4">1</text>
<text x="85.5" y="79.3">VDD_RF</text>
<text x="111.8" y="80.4">P5V_INPUT</text>
<text x="151.9" y="79.3">P3V3_RV32</text>
<text x="154.3" y="83.4">VREF_OUT</text>
<text x="193.1" y="80.6">T13</text>
<text x="193.1" y="83.4">T15</text>
<text x="235.5" y="79.3">U3</text>
<text x="240.1" y="83.4">GND</text>
<text x="244.2" y="79.3">GND</text>
<text x="166.6" y="85.9">VREFH</text>
<text x="193" y="84.8">U16</text>
<text x="193" y="86.1">U17</text>
<text x="69.9" y="93">GND</text>
<text x="124.7" y="93">GND</text>
<text x="149.5" y="90.3">GND</text>
<text x="161.8" y="93">GND</text>
<text x="239.5" y="103.7">VREFH</text>
<text x="226.1" y="110.2" transform="rotate(-90 226.1 110.2)">C</text>
<text x="226.1" y="117" transform="rotate(-90 226.1 117)">A</text>
<text x="224.9" y="121.8">GND</text>
<text x="234.5" y="124.6">GND</text>
<text x="71.6" y="142.1">P5V_RV32_USB</text>
<text x="243.9" y="141">1</text>
<text x="243.9" y="142.3">2</text>
<text x="243.9" y="143.7">3</text>
<text x="85.1" y="149.3">10V</text>
<text x="108.3" y="149.8">GND</text>
<text x="116.4" y="149.2">2</text>
<text x="127.2" y="149.2">3</text>
<text x="243.9" y="145.1">4</text>
<text x="243.9" y="146.5">5</text>
<text x="243.9" y="147.8">6</text>
<text x="243.9" y="149.2">7</text>
<text x="27.2" y="151.3" transform="rotate(-90 27.2 151.3)">S1</text>
<text x="28.6" y="151.3" transform="rotate(-90 28.6 151.3)">S3</text>
<text x="32.6" y="154.7">1</text>
<text x="67" y="152">1</text>
<text x="68.6" y="150.6">330 OHM</text>
<text x="75.1" y="152">2</text>
<text x="82.3" y="154.7">GND</text>
<text x="85.1" y="152">10%</text>
<text x="116.4" y="154.7">1</text>
<text x="127.2" y="154.7">4</text>
<text x="130.3" y="155.3">GND</text>
<text x="243.2" y="153.3">10</text>
<text x="243.2" y="154.7">11</text>
<text x="243.9" y="150.6">8</text>
<text x="243.9" y="152">9</text>
<text x="32.6" y="157.4">2</text>
<text x="32.6" y="160.2">3</text>
<text x="74.1" y="160.2">33</text>
<text x="74.1" y="158.9">33</text>
<text x="238.7" y="161.6">GND</text>
<text x="243.2" y="156.1">12</text>
<text x="243.2" y="157.4">13</text>
<text x="32.6" y="162.9">4</text>
<text x="32.6" y="165.7">5</text>
<text x="54.6" y="163.6" transform="rotate(-90 54.6 163.6)">1</text>
<text x="57.4" y="163.6" transform="rotate(-90 57.4 163.6)">2</text>
<text x="60.1" y="163.6" transform="rotate(-90 60.1 163.6)">3</text>
<text x="64.2" y="163.6" transform="rotate(-90 64.2 163.6)">6</text>
<text x="27.2" y="171.2" transform="rotate(-90 27.2 171.2)">S2</text>
<text x="28.6" y="171.2" transform="rotate(-90 28.6 171.2)">S4</text>
<text x="37.1" y="169.8">GND</text>
<text x="50.5" y="169.8">5</text>
<text x="50.5" y="172.5">4</text>
<text x="142.4" y="173.9">1</text>
<text x="150.5" y="173.9">2</text>
<text x="64.2" y="178.6" transform="rotate(-90 64.2 178.6)">7</text>
<text x="24.7" y="184.9">GND</text>
<text x="63.1" y="182.2">GND</text>
<text x="193.4" y="189">GND</text>
<text x="211.3" y="189">GND</text>
<text x="227.7" y="194.5">Drawing Title:</text>
<text x="227.7" y="193.1">ICAP Classification:</text>
<text x="242.8" y="193.1">CP:</text>
<text x="245.8" y="193">___</text>
<text x="252.4" y="193.1">IUO:</text>
<text x="256.3" y="193.1">___</text>
<text x="260.6" y="193.1">PUBI: _X_</text>
<text x="227.7" y="202.8">Size</text>
<text x="227.7" y="198.6">Page Title:</text>
<text x="233.2" y="202.8">Document Number</text>
<text x="272.4" y="202.8">Rev</text>
<text x="227.7" y="206.9">Date:</text>
<text x="227.7" y="204.1">C</text>
<text x="233.5" y="206.9">Tuesday, March 19, 2019</text>
<text x="245.6" y="204.1">SCH-45731, PDF: SPF-45731</text>
<text x="255.2" y="206.9">Sheet</text>
<text x="260.6" y="206.9">4</text>
<text x="264.8" y="206.9">of</text>
<text x="268.9" y="206.9">7</text>
<text x="273" y="204.1">B</text>
</g>
<g font-size="1.2" fill="#000080">
<text x="16.5" y="21.7">C14</text>
<text x="16.5" y="22.9">10uF</text>
<text x="37.1" y="21.7">C74</text>
<text x="37.1" y="22.9">10uF</text>
<text x="58.5" y="21.7">C79</text>
<text x="58.5" y="23.3">0.1UF</text>
<text x="66.7" y="21.7">C67</text>
<text x="66.7" y="23.3">0.1UF</text>
<text x="74.9" y="21.7">C78</text>
<text x="74.9" y="23.3">0.1UF</text>
<text x="167.4" y="28.6">C63</text>
<text x="175.6" y="25.8">C80</text>
<text x="175.6" y="27.2">0.1UF</text>
<text x="196.2" y="27.2">U7C</text>
<text x="196.2" y="28.6">RV32M1</text>
<text x="157.8" y="32.7">C32</text>
<text x="157.8" y="34">3pF</text>
<text x="167.4" y="30.2">0.1UF</text>
<text x="148.2" y="47.8">C61</text>
<text x="153.7" y="47.8">C60</text>
<text x="159.1" y="47.8">C59</text>
<text x="164.6" y="47.8">C69</text>
<text x="170.1" y="47.8">C66</text>
<text x="175.6" y="47.8">C68</text>
<text x="181.1" y="47.8">C70</text>
<text x="148.2" y="49.1">0.1UF</text>
<text x="153.7" y="49.1">0.1UF</text>
<text x="159.1" y="49.1">0.1UF</text>
<text x="164.6" y="49.1">0.1UF</text>
<text x="170.1" y="49.1">0.1UF</text>
<text x="175.6" y="49.1">0.1UF</text>
<text x="181.1" y="49.1">0.1UF</text>
<text x="130.3" y="65.6">L6</text>
<text x="153.7" y="62.8">C77</text>
<text x="153.7" y="64.2">0.1UF</text>
<text x="159.1" y="62.8">C71</text>
<text x="159.1" y="64.2">0.1UF</text>
<text x="130.3" y="67">0.1uH</text>
<text x="133.1" y="68.3">C30</text>
<text x="133.1" y="69.7">1uF</text>
<text x="78.2" y="82">L1</text>
<text x="144.1" y="82">TP10</text>
<text x="67.2" y="87.5">C9</text>
<text x="67.2" y="88.8">10uF</text>
<text x="78.2" y="86.2">0.1uH</text>
<text x="83.7" y="87.5">C10</text>
<text x="83.7" y="88.9">1uF</text>
<text x="122.1" y="87.5">C19</text>
<text x="122.1" y="88.9">2.2uF</text>
<text x="146.8" y="84.8">C73</text>
<text x="146.8" y="86.2">2.2uF</text>
<text x="159.1" y="87.5">C24</text>
<text x="159.1" y="88.9">0.1UF</text>
<text x="89.1" y="102.6">C65</text>
<text x="89.1" y="103.9">10uF</text>
<text x="209.9" y="104">R60</text>
<text x="218.1" y="104">0</text>
<text x="209.9" y="109.5">R67</text>
<text x="218.1" y="109.5">0</text>
<text x="227.7" y="110.8">D5</text>
<text x="238.1" y="113.6">C33</text>
<text x="227.7" y="116.3">3.0V</text>
<text x="238.1" y="115.3">0.1UF</text>
<text x="85.1" y="142.4">TP11</text>
<text x="245.6" y="138.3">J13</text>
<text x="68.6" y="149.3">L7</text>
<text x="85.1" y="147.9">C45</text>
<text x="118" y="146.5">Y2</text>
<text x="85.1" y="150.6">4.7uF</text>
<text x="65.9" y="160.2">R58</text>
<text x="65.9" y="158.9">R59</text>
<text x="118" y="157.5">32MHZ</text>
<text x="245.6" y="161.6">CONN RCPT 13</text>
<text x="50.8" y="164.3">U13</text>
<text x="30.2" y="172.6">MICRO USB AB 5</text>
<text x="30.2" y="171.2">J18</text>
<text x="144.1" y="172">Y3</text>
<text x="19.2" y="176.7">C47</text>
<text x="19.2" y="178.1">1000pF</text>
<text x="28.8" y="176.7">R71</text>
<text x="28.8" y="178.1">100</text>
<text x="52.2" y="178.1">PUSBM5V5X4-TL</text>
<text x="144.1" y="177.4">CRYSTAL</text>
<text x="193.4" y="181.9">TP1</text>
<text x="211.3" y="182.2">TP9</text>
</g>
<g font-size="1.2" fill="#f0f">
<text x="16.5" y="24.4">DNP</text>
<text x="144.1" y="83.4">DNP</text>
<text x="89.1" y="105.2">DNP</text>
<text x="214" y="112.2">DNP</text>
<text x="220.9" y="115">DNP</text>
<text x="84.4" y="140.3">DNP</text>
<text x="144.1" y="178.8">DNP</text>
<text x="208.4" y="183.4">DNP</text>
</g>
<g font-size="1.2" fill="#004080">
<text x="196.9" y="30.8">VBAT</text>
<text x="196.9" y="34.9">VDD_DCDC_2</text>
<text x="196.9" y="33.5">VDD_DCDC_1</text>
<text x="229.3" y="32.1">VSSA_1</text>
<text x="229.3" y="33.5">VSSA_2</text>
<text x="196.9" y="37.6">VDD_RF_1</text>
<text x="196.9" y="39">VDD_RF_2</text>
<text x="196.9" y="40.3">VDD_RF_3</text>
<text x="230.1" y="36.2">VSS_1</text>
<text x="230.1" y="37.6">VSS_2</text>
<text x="230.1" y="39">VSS_3</text>
<text x="230.1" y="40.3">VSS_4</text>
<text x="230.1" y="41.7">VSS_5</text>
<text x="196.9" y="44.5">VDDIO1_1</text>
<text x="196.9" y="45.8">VDDIO1_2</text>
<text x="196.9" y="47.2">VDDIO1_3</text>
<text x="230.1" y="43.1">VSS_6</text>
<text x="230.1" y="44.5">VSS_7</text>
<text x="230.1" y="45.8">VSS_8</text>
<text x="230.1" y="47.2">VSS_9</text>
<text x="196.9" y="48.6">VDDIO1_4</text>
<text x="196.9" y="50">VDDIO1_5</text>
<text x="196.9" y="51.3">VDDIO1_6</text>
<text x="196.9" y="52.7">VDDIO1_7</text>
<text x="229.4" y="48.6">VSS_10</text>
<text x="229.4" y="50">VSS_11</text>
<text x="229.4" y="51.3">VSS_12</text>
<text x="229.4" y="52.7">VSS_13</text>
<text x="196.9" y="54.1">VDDIO1_8</text>
<text x="196.9" y="55.4">VDDIO1_9</text>
<text x="196.9" y="59.6">VDDIO2_1</text>
<text x="229.4" y="54.1">VSS_14</text>
<text x="229.4" y="55.4">VSS_15</text>
<text x="229.4" y="56.8">VSS_16</text>
<text x="229.4" y="58.2">VSS_17</text>
<text x="229.4" y="59.6">VSS_18</text>
<text x="196.9" y="60.9">VDDIO2_2</text>
<text x="196.9" y="65">VDD_CORE_1</text>
<text x="229.4" y="60.9">VSS_19</text>
<text x="229.4" y="62.3">VSS_20</text>
<text x="229.4" y="63.7">VSS_21</text>
<text x="229.4" y="65">VSS_22</text>
<text x="196.9" y="67.8">VDD_CORE_3</text>
<text x="196.9" y="66.4">VDD_CORE_2</text>
<text x="196.9" y="69.2">VDD_CORE_4</text>
<text x="229.4" y="66.4">VSS_23</text>
<text x="229.4" y="67.8">VSS_24</text>
<text x="229.4" y="69.2">VSS_25</text>
<text x="196.9" y="73.3">VDDA</text>
<text x="196.9" y="77.4">VOUT_CORE</text>
<text x="196.9" y="74.6">VREGIN</text>
<text x="227.5" y="74.6">USB0_VSS</text>
<text x="196.9" y="78.8">VOUT_RF</text>
<text x="196.9" y="81.5">VOUT33</text>
<text x="231.2" y="80.1">GND</text>
<text x="196.9" y="84.2">VREF_OUT/LPADC0_SE15/LPCMP0_IN5/LPCMP1_IN5</text>
<text x="196.9" y="85.6">VREFH</text>
<text x="196.9" y="87">VREFL</text>
</g>
<g font-size="1.2" fill="#ff8000">
<text x="245.6" y="32.6">VSSA</text>
<text x="245.6" y="68.2">VSS</text>
<text x="240.1" y="73.7">USB0_VSS</text>
</g>
<g font-size="1.2" fill="#008000">
<text x="165.5" y="53.4">CAD NOTE:</text>
<text x="165.5" y="54.6">Place these capacitors</text>
<text x="165.5" y="55.8">near their respective CPU pin</text>
<text x="110.7" y="68.2">CAD NOTE:</text>
<text x="110.7" y="69.4">Place the capacitors</text>
<text x="110.7" y="70.6">near their respective CPU pin</text>
<text x="135.8" y="87.7">CAD NOTE:</text>
<text x="135.8" y="88.9">Add 20mOhm draw</text>
<text x="135.8" y="90.1">resistor for C4</text>
<text x="67.2" y="163.1">CAD NOTE:</text>
<text x="67.2" y="164.3">R8 &amp; R9 should be place as close to U1</text>
<text x="186.6" y="193.3">CAD NOTE:</text>
<text x="186.6" y="194.5">TP12 should be placed on top layer.</text>
</g>
<g font-size="1.2" fill="#800000">
<text x="141.6" y="72.3">VDDA_RV32</text>
<text x="171.8" y="77.8">VOUT_RFC</text>
<text x="88.1" y="98.4">VOUT_RFC</text>
</g>
<g font-size="1.2" fill="#f00">
<text x="185.5" y="86.1">VREFL</text>
<text x="185.5" y="84.8">VREFH</text>
<text x="192.2" y="104.7">VDDA_RV32</text>
<text x="228" y="106.7">VREFH</text>
<text x="196.2" y="110.2">AREF</text>
<text x="237.6" y="117.7">VREFL</text>
<text x="152.6" y="149.1">XTAL_32M</text>
<text x="166.4" y="149.8">XTAL_RF</text>
<text x="175.9" y="149.8">4</text>
<text x="152.6" y="151.9">EXTAL_32M</text>
<text x="166.1" y="152.5">EXTAL_RF</text>
<text x="176.4" y="152.5">4</text>
<text x="41.5" y="157.4">P5V_RV32_USB_CONN</text>
<text x="41.5" y="160.1">RV32_USB_DP</text>
<text x="41.5" y="158.7">RV32_USB_DN</text>
<text x="41.5" y="161.5">RV32_USB_ID</text>
<text x="80.2" y="159.6">USB0_DM</text>
<text x="80.3" y="160.9">USB0_DP</text>
<text x="90.4" y="159.6">5</text>
<text x="90.4" y="160.9">5</text>
<text x="155.3" y="160.1">EXTAL_32KHZ</text>
<text x="167.7" y="160.9">EXTAL32</text>
<text x="175.5" y="160.9">4</text>
<text x="155.3" y="162.8">XTAL_32KHZ</text>
<text x="167.4" y="163.5">XTAL32</text>
<text x="174.4" y="163.5">4</text>
<text x="20.2" y="171.2" transform="rotate(-90 20.2 171.2)">RV32_USBSHIELD</text>
</g>
<g font-size="1.2" fill="#00f">
<text x="26.8" y="156" transform="rotate(-90 26.8 156)">5V</text>
<text x="26.8" y="161.4" transform="rotate(-90 26.8 161.4)">D+</text>
<text x="26.8" y="158.7" transform="rotate(-90 26.8 158.7)">D-</text>
<text x="26.8" y="166.5" transform="rotate(-90 26.8 166.5)">G</text>
<text x="26.8" y="164.2" transform="rotate(-90 26.8 164.2)">ID</text>
<text x="54.6" y="167.6" transform="rotate(-90 54.6 167.6)">DM</text>
<text x="57.3" y="167.6" transform="rotate(-90 57.3 167.6)">DP</text>
<text x="60.2" y="169.3" transform="rotate(-90 60.2 169.3)">USB ID</text>
<text x="64.2" y="169" transform="rotate(-90 64.2 169)">VBUS</text>
<text x="64.2" y="176.5" transform="rotate(-90 64.2 176.5)">GND</text>
</g>
<g font-size="1">
<text x="28.8" y="1">5</text>
<text x="83.7" y="1">4</text>
<text x="138.6" y="1">3</text>
<text x="193.4" y="1">2</text>
<text x="248.3" y="1">1</text>
<text x=".4" y="28">D</text>
<text x="276.1" y="28">D</text>
<text x=".4" y="79.4">C</text>
<text x="276.1" y="79.4">C</text>
<text x=".4" y="130.9">B</text>
<text x="276.1" y="130.9">B</text>
<text x=".4" y="182.3">A</text>
<text x="276.1" y="182.3">A</text>
<text x="28.8" y="208.2">5</text>
<text x="83.7" y="208.2">4</text>
<text x="138.6" y="208.2">3</text>
<text x="193.4" y="208.2">2</text>
<text x="248.3" y="208.2">1</text>
</g>
</svg>
